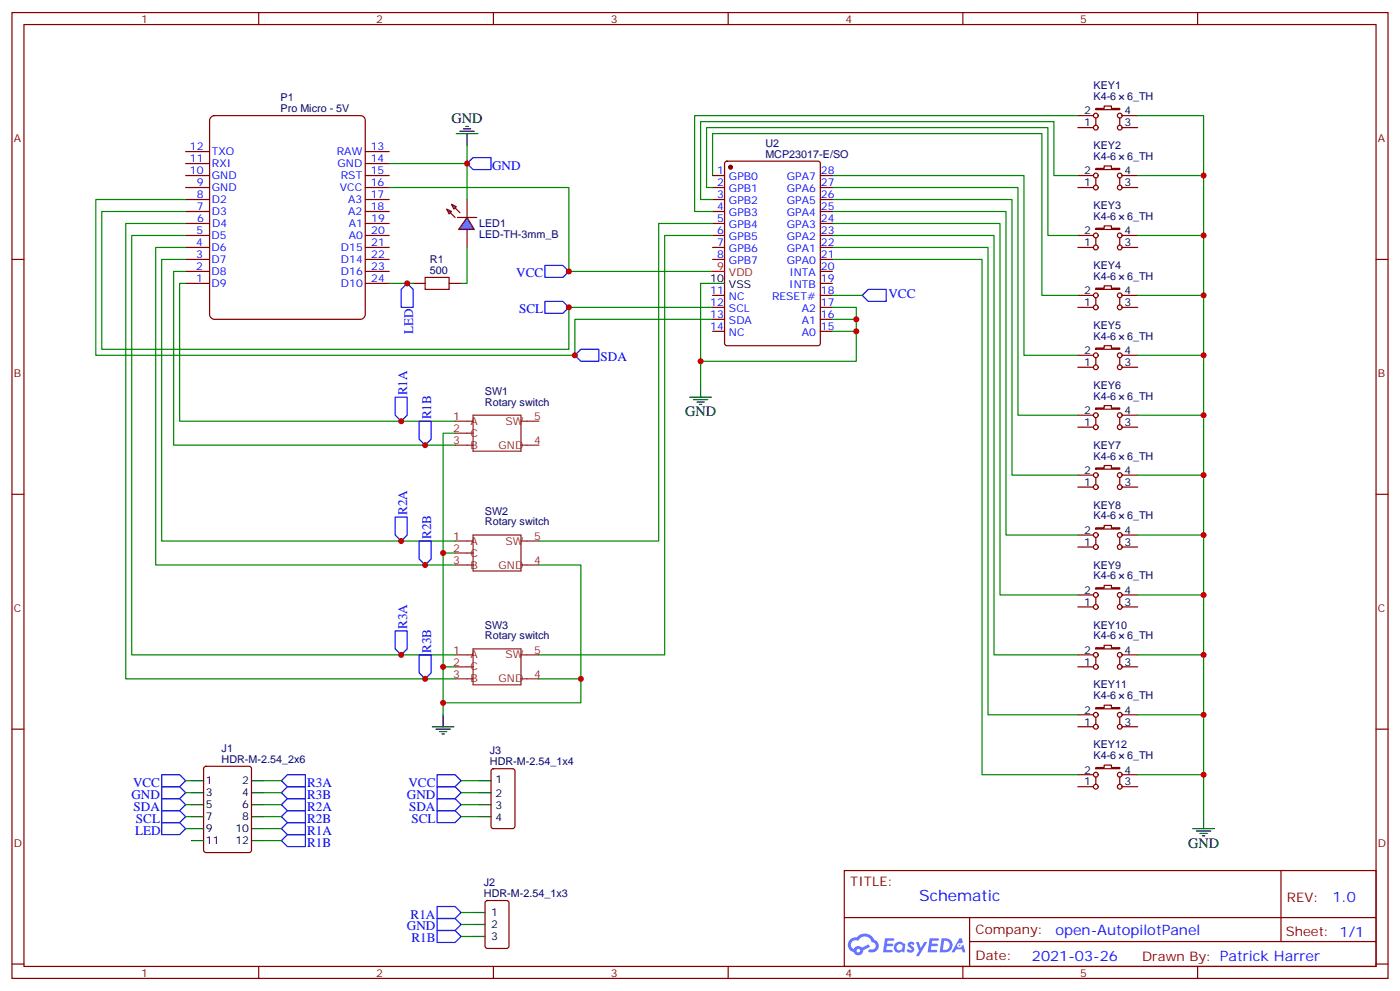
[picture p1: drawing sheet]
<svg xmlns="http://www.w3.org/2000/svg" width="412mm" height="292mm" viewBox="0 0 412 292" stroke-linecap="round" stroke-linejoin="round" font-family="sans-serif">
<g fill="none" stroke="#870000" stroke-width=".35">
<path d="M3.5 3.7h405.4v284.3h-405.4zM7.1 7.2h398.2v277.3h-398.2zM76.2 3.7v3.5M145.3 3.7v3.5M214.5 3.7v3.5M283.6 3.7v3.5M352.8 3.7v3.5M3.5 76.4h3.6M405.3 76.4h3.6M3.5 145.5h3.6M405.3 145.5h3.6M3.5 214.7h3.6"/>
<path d="M405.3 214.7h3.6M248.7 256.3h156.6v28.2h-156.6zM377.3 256.3v20.9M248.7 270.1h156.5M285.6 277.2h119.6M285.6 270.1v14.2M3.5 283.8h3.6M76.2 284.5v3.5M145.3 284.5v3.5M214.5 284.5v3.5M283.6 284.5v3.5M352.8 284.5v3.5"/>
<path d="M405.3 283.8h3.6"/>
</g>
<g fill="#5487ff">
<path d="M267.7 277.5a1.22 1.22 0 0 1 1.7 .2l-.4 .6a.47 .47 0 0 0-.3-.4 .47 .47 0 0 0-.5 .2l.1 .2a1.14 1.14 0 0 1 .8 1.8 1.14 1.14 0 0 1-1.9 0l-.2-.2 .5-.6 .7 .5a.29 .29 0 0 0 .3-.3 .29 .29 0 0 0-.2-.3 1.04 1.04 0 0 1-.6-1.7z"/>
<path d="M260.7 276.2h2.4l.3 .2-.2 .5-1.8 .1-.1 .8h1.5l.3 .4-.3 .4h-1.6l-.2 1.1h1.7l.2 .3-.2 .3-2.6 .1z"/>
<path d="M273.8 276.2h2.4l.3 .2-.1 .5-1.8 .1-.2 .8h1.6l.3 .4-.4 .4-1.6-.1-.1 1.1 1.7 .1 .2 .3-.2 .3-2.6 .1z"/>
<path d="M282.6 276.2h.7l.3 1.3-.6 .3a.69 .69 0 0 0-1 .3 .69 .69 0 0 0 .4 .9 .69 .69 0 0 0 .9-.6l.5-.2 .6 2.2h-.8l-.2-.9h-1.8l-.5 .9h-.8z"/>
<path d="M269.8 277.3h.8l.6 1.8 1.1-1.8h.9l-2.6 4.2h-.8l.9-1.5z"/>
<path d="M277.4 276.2l-.6 4.2h1.3a2.11 2.11 0 0 0 2.5-2.1 2.11 2.11 0 0 0-2.5-2.1zM278.1 277a1.39 1.39 0 0 1 1.7 1.4 1.39 1.39 0 0 1-1.8 1.2h-.3z"/>
<path d="M263.7 277.8a1.54 1.54 0 0 0-.1 2.2 1.54 1.54 0 0 0 2.2 .1l.6 .3 .3-2.3-.2-.3h-.4a1.49 1.49 0 0 0-2.4 0zM264 278.8a.94 .94 0 0 1 1.8 0 .94 .94 0 0 1-1.8 0z"/>
<path d="M250.4 276.6a2.18 2.18 0 0 0 1.1 3.7 1.44 1.44 0 0 0 1.6 .9 1.44 1.44 0 0 0 1.2-1.4l2-1.1-.5-.7-1.9 1a1.47 1.47 0 0 0-2.4 .4 1.39 1.39 0 0 1-.7-1.9 1.39 1.39 0 0 1 2-.5 2.12 2.12 0 0 1 2.2-1.3 2.12 2.12 0 0 1 1.9 1.7 1.14 1.14 0 0 1 1.1 1.4 1.14 1.14 0 0 1-1.7 .7 .43 .43 0 0 0-.5 .4 .43 .43 0 0 0 .4 .5 1.98 1.98 0 0 0 2.5-1.2 1.98 1.98 0 0 0-1.2-2.6 3.1 3.1 0 0 0-5.3-.6l-.9 .1zM252.3 279.9a.55 .55 0 0 1 1.1 0 .55 .55 0 0 1-1.1 0z"/>
<circle cx="282.6" cy="278.3" r=".26"/>
</g>
<path d="M62.1 34.6l1-.6h43.1a1.41 1.41 0 0 1 1.4 1.5v57.1a1.51 1.51 0 0 1-1.4 1.4h-43.1a1.51 1.51 0 0 1-1.4-1.4v-57.1z" fill="#fff" stroke="#800000" stroke-width=".35"/>
<g fill="none" stroke="#870000" stroke-width=".35">
<path d="M317.5 37.6h4.6M317.5 34h4.6M322.8 31.9h2.5v-.7h2.1v.7h2.4v.4h-7zM322.8 34.7v2.2M329.8 34.7v2.2M330.6 37.6h4.5M330.6 34h4.5M54.7 58.7h7M54.7 55.2h7M54.7 51.7h7M54.7 48.2h7M54.7 44.6h7"/>
<path d="M107.6 58.7h7.1M107.6 55.2h7.1M107.6 51.7h7.1M107.6 48.2h7.1M107.6 44.6h7.1M137.6 58.7v5.3M209.9 58.7h3.5M209.9 55.2h3.5M209.9 51.7h3.5M213.7 47.7l.4-.3h26.8l.7 .5 .1 53.2-.5 .6-27.1 .1-.6-.5-.1-53.1zM241.7 58.7h3.5M241.7 55.2h3.5"/>
<path d="M241.7 51.7h3.5M317.5 55.2h4.6M317.5 51.7h4.6M322.8 49.6h2.5v-.7h2.1v.7h2.4v.3h-7zM322.8 52.4v2.1M329.8 52.4v2.1M330.6 55.2h4.5M330.6 51.7h4.5M54.7 79.9h7M54.7 76.4h7M54.7 72.8h7M54.7 69.3h7"/>
<path d="M54.7 65.8h7M54.7 62.3h7M107.6 79.9h7.1M107.6 76.4h7.1M107.6 72.8h7.1M107.6 69.3h7.1M107.6 65.8h7.1M107.6 62.3h7.1M137.6 67.6v5.2M209.9 76.4h3.5M209.9 72.8h3.5M209.9 69.3h3.5"/>
<path d="M209.9 65.8h3.5M209.9 62.3h3.5M241.7 79.9h3.5M241.7 76.4h3.5M241.7 72.8h3.5M241.7 69.3h3.5M241.7 65.8h3.5M241.7 62.3h3.5M317.5 72.8h4.6M317.5 69.3h4.6M322.8 67.2h2.5v-.7h2.1v.7h2.4v.4h-7zM322.8 70v2.1"/>
<path d="M329.8 70v2.1M330.6 72.8h4.5M330.6 69.3h4.5M54.7 83.4h7M107.6 83.4h7.1M209.9 90.5h3.5M209.9 87h3.5M209.9 94h3.5M209.9 97.5h3.5M241.7 83.4h3.5M241.7 90.5h3.5M241.7 87h3.5"/>
<path d="M241.7 94h3.5M241.7 97.5h3.5M317.5 90.5h4.6M317.5 87h4.6M322.8 84.8h2.5v-.7h2.1v.7h2.4v.4h-7zM322.8 87.7v2.1M329.8 87.7v2.1M330.6 90.5h4.5M330.6 87h4.5M317.5 108.1h4.6M317.5 104.6h4.6M322.8 102.5h2.5v-.7h2.1v.7h2.4v.3h-7z"/>
<path d="M322.8 105.3v2.1M329.8 105.3v2.1M330.6 108.1h4.5M330.6 104.6h4.5M317.5 125.8h4.6M317.5 122.2h4.6M317.5 139.9h4.6M322.8 120.1h2.5v-.7h2.1v.7h2.4v.4h-7zM322.8 137.8h2.5v-.7h2.1v.7h2.4v.3h-7zM322.8 122.9v2.2M329.8 122.9v2.2M330.6 125.8h4.5"/>
<path d="M330.6 122.2h4.5M330.6 139.9h4.5M317.5 143.4h4.6M317.5 157.5h4.6M322.8 155.4h2.5v-.7h2.1v.7h2.4v.4h-7zM322.8 140.6v2.1M322.8 158.2v2.1M329.8 140.6v2.1M329.8 158.2v2.1M330.6 143.4h4.5M330.6 157.5h4.5M317.5 161h4.6"/>
<path d="M317.5 178.7h4.6M317.5 175.2h4.6M322.8 173h2.5v-.7h2.1v.7h2.4v.4h-7zM322.8 175.9v2.1M329.8 175.9v2.1M330.6 161h4.5M330.6 178.7h4.5M330.6 175.2h4.5M317.5 196.3h4.6M317.5 192.8h4.6M322.8 190.7h2.5v-.7h2.1v.7h2.4v.3h-7zM322.8 193.5v2.1"/>
<path d="M329.8 193.5v2.1M330.6 196.3h4.5M330.6 192.8h4.5M317.5 214h4.6M317.5 210.4h4.6M322.8 208.3h2.5v-.7h2.1v.7h2.4v.4h-7zM322.8 211.1v2.2M329.8 211.1v2.2M330.6 214h4.5M330.6 210.4h4.5M60.2 225.8l.5-.2h12.7l.6 .4 .1 24.3-.5 .6-12.9 .1-.7-.5v-24.2zM144.9 226.5l.4-.2h5.7l.6 .4 .1 16.5-.5 .7h-5.9l-.6-.4-.1-16.5z"/>
<path d="M317.5 231.6h4.6M317.5 228.1h4.6M322.8 226h2.5v-.8h2.1v.8h2.4v.3h-7zM322.8 228.8v2.1M329.8 228.8v2.1M330.6 231.6h4.5M330.6 228.1h4.5M143.1 265.3l.5-.2h5.6l.7 .4v13l-.4 .7h-5.9l-.7-.4v-13z"/>
<circle cx="322.8" cy="34" r=".71"/>
<circle cx="322.8" cy="37.6" r=".71"/>
<circle cx="329.8" cy="34" r=".71"/>
<circle cx="329.8" cy="37.6" r=".71"/>
<circle cx="322.8" cy="55.2" r=".71"/>
<circle cx="322.8" cy="51.7" r=".71"/>
<circle cx="329.8" cy="55.2" r=".71"/>
<circle cx="329.8" cy="51.7" r=".71"/>
<circle cx="322.8" cy="72.8" r=".71"/>
<circle cx="322.8" cy="69.3" r=".71"/>
<circle cx="329.8" cy="72.8" r=".71"/>
<circle cx="329.8" cy="69.3" r=".71"/>
<circle cx="322.8" cy="90.5" r=".71"/>
<circle cx="322.8" cy="87" r=".71"/>
<circle cx="329.8" cy="90.5" r=".71"/>
<circle cx="329.8" cy="87" r=".71"/>
<circle cx="322.8" cy="108.1" r=".71"/>
<circle cx="322.8" cy="104.6" r=".71"/>
<circle cx="329.8" cy="108.1" r=".71"/>
<circle cx="329.8" cy="104.6" r=".71"/>
<circle cx="322.8" cy="125.8" r=".71"/>
<circle cx="322.8" cy="139.9" r=".71"/>
<circle cx="322.8" cy="122.2" r=".71"/>
<circle cx="329.8" cy="125.8" r=".71"/>
<circle cx="329.8" cy="139.9" r=".71"/>
<circle cx="329.8" cy="122.2" r=".71"/>
<circle cx="322.8" cy="157.5" r=".71"/>
<circle cx="322.8" cy="143.4" r=".71"/>
<circle cx="329.8" cy="157.5" r=".71"/>
<circle cx="329.8" cy="143.4" r=".71"/>
<circle cx="322.8" cy="175.2" r=".71"/>
<circle cx="322.8" cy="161" r=".71"/>
<circle cx="322.8" cy="178.7" r=".71"/>
<circle cx="329.8" cy="178.7" r=".71"/>
<circle cx="329.8" cy="161" r=".71"/>
<circle cx="329.8" cy="175.2" r=".71"/>
<circle cx="322.8" cy="192.8" r=".71"/>
<circle cx="322.8" cy="196.3" r=".71"/>
<circle cx="329.8" cy="192.8" r=".71"/>
<circle cx="329.8" cy="196.3" r=".71"/>
<circle cx="322.8" cy="214" r=".71"/>
<circle cx="322.8" cy="210.4" r=".71"/>
<circle cx="329.8" cy="210.4" r=".71"/>
<circle cx="329.8" cy="214" r=".71"/>
<circle cx="322.8" cy="228.1" r=".71"/>
<circle cx="322.8" cy="231.6" r=".71"/>
<circle cx="329.8" cy="231.6" r=".71"/>
<circle cx="329.8" cy="228.1" r=".71"/>
</g>
<g fill="none" stroke="#8c2424" stroke-width=".35">
<path d="M134.1 124h5.2M134.1 127.5h5.2M134.1 131.1h5.2M139.3 122.2h14.2v10.6h-14.2zM153.5 124h5.2M153.5 131.1h5.2M134.1 159.3h5.2M139.3 157.5h14.2v10.6h-14.2zM153.5 159.3h5.2M134.1 162.8h5.2M134.1 166.3h5.2M153.5 166.3h5.2"/>
<path d="M134.1 192.8h5.2M134.1 196.3h5.2M134.1 199.8h5.2M139.3 191h14.2v10.6h-14.2zM153.5 192.8h5.2M153.5 199.8h5.2"/>
</g>
<g fill="none" stroke="#008700" stroke-width=".35">
<path d="M317.5 34h-112.9v28.3h5.3M335.1 34h19.4v206.4M54.7 58.7h-26.5v45.9h141.1v-10.6h40.6M114.7 55.2h52.9v24.7h42.3M209.9 51.7v-12.4h97v47.7h10.6M209.9 55.2h-1.8v-17.6h100.6v31.7h8.8M245.2 51.7h56.4v52.9h15.9M245.2 55.2h54.7v67h17.6M245.2 58.7h52.9v81.2h19.4M317.5 51.7h-7.1v-15.9h-104v22.9h3.5M335.1 51.7h19.4M54.7 62.3h-24.7v40.5h137.6v-12.3h42.3"/>
<path d="M54.7 65.8h-17.7v134h97.1M54.7 69.3h-15.9v123.5h95.3M54.7 72.8h-8.8v93.5h88.2M54.7 76.4h-7.1v82.9h86.5M54.7 79.9h-3.5v51.2h82.9M209.9 65.8h-15.9v93.5h-35.3M209.9 69.3h-14.1v123.5h-37.1M245.2 62.3h51.1v95.2h21.2M245.2 65.8h49.4v109.4h22.9M245.2 69.3h47.6v123.5h24.7M245.2 72.8h45.8v137.6h26.5M245.2 76.4h44.1v151.7h28.2"/>
<path d="M335.1 69.3h19.4M54.7 83.4h-1.8v40.6h81.2M209.9 83.4h-3.5v30M245.2 90.5h7v15.9h-45.8M245.2 94h7M245.2 97.5h7M335.1 87h19.4M335.1 104.6h19.4M134.1 127.5h-3.6v35.3M335.1 122.2h19.4M335.1 139.9h19.4M335.1 157.5h19.4"/>
<path d="M134.1 162.8h-3.6v47.6M158.7 166.3h12.4v40.6h-40.6M335.1 175.2h19.4M130.5 196.3h3.6M158.7 199.8h12.4M335.1 192.8h19.4M335.1 210.4h19.4M54.7 229.8h1.7M54.7 233.4h1.7M54.7 236.9h1.7M77.6 229.8h5.3M77.6 233.4h5.3"/>
<path d="M77.6 236.9h5.3M135.8 229.8h5.3M135.8 233.4h5.3M135.8 236.9h5.3M335.1 228.1h19.4M54.7 240.4h1.7M77.6 240.4h5.3M77.6 243.9h5.3M77.6 247.5h5.3M135.8 240.4h5.3M135.8 268.6h3.5M135.8 272.2h3.5"/>
<path d="M135.8 275.7h3.5"/>
</g>
<g fill="none" stroke="#000" stroke-width=".35">
<path d="M134.4 39.3h6.4M135.5 38.6h4.2M136.5 37.9h2.1M137.2 37.2h.7M137.6 39.3v3.6M209.9 83.4h3.5M203.2 116.9h6.3M204.3 117.7h4.2M205.3 118.4h2.1M206 119.1h.7M206.4 113.4v3.5M127.4 214h6.3"/>
<path d="M128.4 214.7h4.2M129.5 215.4h2.1M130.2 216.1h.7M130.5 210.4v3.6M56.4 229.8h3.6M56.4 233.4h3.6M56.4 236.9h3.6M74.1 229.8h3.5M74.1 233.4h3.5M74.1 236.9h3.5M141.1 229.8h3.5M141.1 233.4h3.5"/>
<path d="M141.1 236.9h3.5M56.4 243.9h3.6M56.4 240.4h3.6M56.4 247.5h3.6M74.1 243.9h3.5M74.1 240.4h3.5M74.1 247.5h3.5M141.1 240.4h3.5M351.4 243.9h6.3M352.4 244.7h4.3M353.5 245.4h2.1M354.2 246.1h.7"/>
<path d="M354.5 240.4v3.5M139.3 275.7h3.6M139.3 268.6h3.6M139.3 272.2h3.6"/>
</g>
<circle cx="215.2" cy="49.2" r=".53" fill="#870000" stroke="#870000" stroke-width=".35"/>
<path d="M209.9 79.9h3.5" fill="none" stroke="#f00" stroke-width=".35"/>
<g fill="none" stroke="#00f" stroke-width=".35">
<path d="M139.3 46.4h5.3v3.5h-5.3l-1.7-1.7zM160.5 78.1h5.3l1.8 1.8-1.8 1.8h-5.3zM160.5 88.7h5.3l1.8 1.8-1.8 1.8h-5.3zM116.4 116.9h3.5v5.3l-1.7 1.8-1.8-1.8zM171.1 102.8h5.3v3.6h-5.3l-1.8-1.8zM123.5 124h3.5v5.3l-1.8 1.8-1.7-1.8zM47.6 228.1h5.3l1.8 1.7-1.8 1.8h-5.3zM47.6 231.6h5.3l1.8 1.8-1.8 1.7h-5.3zM47.6 235.1h5.3l1.8 1.8-1.8 1.8h-5.3zM47.6 238.7h5.3l1.8 1.7-1.8 1.8h-5.3zM84.7 228.1h5.3v3.5h-5.3l-1.8-1.8zM84.7 231.6h5.3v3.5h-5.3l-1.8-1.7z"/>
<path d="M84.7 235.1h5.3v3.6h-5.3l-1.8-1.8zM84.7 238.7h5.3v3.5h-5.3l-1.8-1.8zM128.8 238.7h5.3l1.7 1.7-1.7 1.8h-5.3zM128.8 235.1h5.3l1.7 1.8-1.7 1.8h-5.3zM128.8 231.6h5.3l1.7 1.8-1.7 1.7h-5.3zM128.8 228.1h5.3l1.7 1.7-1.7 1.8h-5.3zM84.7 242.2h5.3v3.5h-5.3l-1.8-1.8zM84.7 245.7h5.3v3.5h-5.3l-1.8-1.7zM128.8 273.9h5.3l1.7 1.8-1.7 1.8h-5.3zM128.8 270.4h5.3l1.7 1.8-1.7 1.7h-5.3zM128.8 266.9h5.3l1.7 1.7-1.7 1.8h-5.3z"/>
</g>
<g fill="#09f" stroke="#870000" stroke-width=".35">
<path d="M133 60.1l1.4 .8-.7 .7z"/>
<path d="M131.6 61.6l1.4 .7-.7 .7z"/>
</g>
<g fill="#870000" stroke="#870000" stroke-width=".35">
<path d="M134.1 61.2l1.4 1.4z"/>
<path d="M132.6 62.6l1.5 1.4z"/>
</g>
<path d="M134.8 64h5.6z" fill="#f00" stroke="#870000" stroke-width=".35"/>
<path d="M137.6 64l2.1 3.6h-4.6z" fill="#09f" stroke="#870000" stroke-width=".35"/>
<path d="M125.2 81.7h7.1v3.5h-7.1z" fill="none" stroke="#a10000" stroke-width=".35"/>
<path d="M121.7 83.4h3.5M132.3 83.4h3.5" fill="none" stroke="#870000" stroke-width=".35"/>
<path d="M114.7 48.2h22.9M137.6 42.9v15.8M137.6 72.8v10.6h-1.8M114.7 83.4h7M245.2 87h8.8M54.7 243.9h1.7" fill="none" stroke="#008700" stroke-width=".35"/>
<path d="M119.9 83.4l1.8 1.8v5.3h-3.5v-5.3zM254 87l1.8-1.8h5.3v3.5h-5.3zM116.4 152.2h3.5v5.3l-1.7 1.8-1.8-1.8zM123.5 159.3h3.5v5.3l-1.8 1.7-1.7-1.7zM116.4 185.7h3.5v5.3l-1.7 1.8-1.8-1.8zM123.5 192.8h3.5v5.3l-1.8 1.7-1.7-1.7zM47.6 242.2h5.3l1.8 1.7-1.8 1.8h-5.3z" fill="none" stroke="#00f" stroke-width=".35"/>
<g fill="#c00">
<circle cx="171.1" cy="199.8" r=".88"/>
<circle cx="130.5" cy="206.9" r=".88"/>
<circle cx="130.5" cy="162.8" r=".88"/>
<circle cx="130.5" cy="196.3" r=".88"/>
<circle cx="354.5" cy="51.7" r=".88"/>
<circle cx="354.5" cy="69.3" r=".88"/>
<circle cx="354.5" cy="87" r=".88"/>
<circle cx="354.5" cy="104.6" r=".88"/>
<circle cx="354.5" cy="122.2" r=".88"/>
<circle cx="354.5" cy="139.9" r=".88"/>
<circle cx="354.5" cy="157.5" r=".88"/>
<circle cx="354.5" cy="175.2" r=".88"/>
<circle cx="354.5" cy="192.8" r=".88"/>
<circle cx="354.5" cy="210.4" r=".88"/>
<circle cx="354.5" cy="228.1" r=".88"/>
<circle cx="206.4" cy="106.4" r=".88"/>
<circle cx="252.2" cy="94" r=".88"/>
<circle cx="252.2" cy="97.5" r=".88"/>
<circle cx="167.6" cy="90.5" r=".88"/>
<circle cx="169.3" cy="104.6" r=".88"/>
<circle cx="167.6" cy="79.9" r=".88"/>
<circle cx="137.6" cy="48.2" r=".88"/>
<circle cx="119.9" cy="83.4" r=".88"/>
<circle cx="125.2" cy="131.1" r=".88"/>
<circle cx="118.2" cy="124" r=".88"/>
<circle cx="125.2" cy="166.3" r=".88"/>
<circle cx="118.2" cy="159.3" r=".88"/>
<circle cx="125.2" cy="199.8" r=".88"/>
<circle cx="118.2" cy="192.8" r=".88"/>
</g>
<text font-size="4.6" fill="#00f" x="270.8" y="265.3">Schematic</text>
<g font-size="4.2">
<text x="133" y="36.1">GND</text>
<text x="201.8" y="122.6">GND</text>
<text x="350" y="249.6">GND</text>
</g>
<g font-size="4.2" fill="#00f">
<text x="392.5" y="265.6">1.0</text>
<text x="310.9" y="275.1">open-AutopilotPanel</text>
<text x="304" y="282.9">2021-03-26</text>
</g>
<g font-size="3.9" fill="#00f">
<text x="144.9" y="49.9">GND</text>
<text x="152.1" y="81.7">VCC</text>
<text x="261.7" y="87.8">VCC</text>
<text x="152.9" y="92.3">SCL</text>
<text x="121.7" y="98.3" transform="rotate(-90 121.7 98.3)">LED</text>
<text x="176.9" y="106.4">SDA</text>
<text x="119.9" y="116.4" transform="rotate(-90 119.9 116.4)">R1A</text>
<text x="127" y="123.5" transform="rotate(-90 127 123.5)">R1B</text>
<text x="119.9" y="151.7" transform="rotate(-90 119.9 151.7)">R2A</text>
<text x="127" y="158.8" transform="rotate(-90 127 158.8)">R2B</text>
<text x="119.9" y="185.2" transform="rotate(-90 119.9 185.2)">R3A</text>
<text x="127" y="192.3" transform="rotate(-90 127 192.3)">R3B</text>
<text x="39.2" y="231.6">VCC</text>
<text x="90.5" y="231.6">R3A</text>
<text x="120.3" y="231.6">VCC</text>
<text x="38.7" y="235.1">GND</text>
<text x="39.4" y="238.7">SDA</text>
<text x="90.5" y="235.1">R3B</text>
<text x="90.5" y="238.7">R2A</text>
<text x="119.9" y="235.1">GND</text>
<text x="120.5" y="238.7">SDA</text>
<text x="39.8" y="245.7">LED</text>
<text x="40" y="242.2">SCL</text>
<text x="90.5" y="242.2">R2B</text>
<text x="90.5" y="245.7">R1A</text>
<text x="121.2" y="242.2">SCL</text>
<text x="90.5" y="249.2">R1B</text>
<text x="119.9" y="273.9">GND</text>
<text x="120.9" y="270.4">R1A</text>
<text x="121.2" y="277.5">R1B</text>
</g>
<g font-size="3.9" fill="#800">
<text x="250.5" y="260.9">TITLE:</text>
<text x="379.1" y="265.6">REV:</text>
<text x="287.4" y="275.1">Company:</text>
<text x="378.7" y="275.7">Sheet: 1/1</text>
<text x="287.4" y="282.8">Date:</text>
<text x="336.4" y="282.8">Drawn By: Patrick Harrer</text>
</g>
<g font-size="3.2" fill="#800">
<text x="41.6" y="6.7">1</text>
<text x="110.8" y="6.7">2</text>
<text x="179.9" y="6.7">3</text>
<text x="249.1" y="6.7">4</text>
<text x="318.2" y="6.7">5</text>
<text x="4.1" y="41.8">A</text>
<text x="405.9" y="41.8">A</text>
<text x="4.1" y="110.9">B</text>
<text x="405.9" y="110.9">B</text>
<text x="4.1" y="180.1">C</text>
<text x="405.9" y="180.1">C</text>
<text x="4.1" y="249.2">D</text>
<text x="405.9" y="249.2">D</text>
<text x="41.6" y="287.5">1</text>
<text x="110.8" y="287.5">2</text>
<text x="179.9" y="287.5">3</text>
<text x="249.1" y="287.5">4</text>
<text x="318.2" y="287.5">5</text>
</g>
<g font-size="3.2" fill="#000080">
<text x="82.7" y="29.8">P1</text>
<text x="322.1" y="29.5">K4-6</text>
<text x="322.1" y="26.3">KEY1</text>
<text x="332" y="29.5">6_TH</text>
<text x="82.6" y="33">Pro Micro - 5V</text>
<text x="225.4" y="46.4">MCP23017-E/SO</text>
<text x="225.4" y="43.2">U2</text>
<text x="322.1" y="47.1">K4-6</text>
<text x="322.1" y="43.9">KEY2</text>
<text x="332" y="47.1">6_TH</text>
<text x="322.1" y="64.7">K4-6</text>
<text x="322.1" y="61.6">KEY3</text>
<text x="332" y="64.7">6_TH</text>
<text x="141.1" y="70.1">LED-TH-3mm_B</text>
<text x="141.1" y="67">LED1</text>
<text x="126.7" y="77.4">R1</text>
<text x="126.7" y="80.6">500</text>
<text x="322.1" y="82.4">K4-6</text>
<text x="322.1" y="79.2">KEY4</text>
<text x="332" y="82.4">6_TH</text>
<text x="322.1" y="100">K4-6</text>
<text x="322.1" y="96.8">KEY5</text>
<text x="332" y="100">6_TH</text>
<text x="142.8" y="119.4">Rotary switch</text>
<text x="142.8" y="116.2">SW1</text>
<text x="322.1" y="117.7">K4-6</text>
<text x="322.1" y="114.5">KEY6</text>
<text x="332" y="117.7">6_TH</text>
<text x="322.1" y="135.3">K4-6</text>
<text x="322.1" y="132.1">KEY7</text>
<text x="332" y="135.3">6_TH</text>
<text x="322.1" y="149.8">KEY8</text>
<text x="142.8" y="154.7">Rotary switch</text>
<text x="142.8" y="151.5">SW2</text>
<text x="322.1" y="152.9">K4-6</text>
<text x="332" y="152.9">6_TH</text>
<text x="322.1" y="167.4">KEY9</text>
<text x="322.1" y="170.6">K4-6</text>
<text x="332" y="170.6">6_TH</text>
<text x="142.8" y="185">SW3</text>
<text x="322.1" y="185">KEY10</text>
<text x="142.8" y="188.2">Rotary switch</text>
<text x="322.1" y="188.2">K4-6</text>
<text x="332" y="188.2">6_TH</text>
<text x="322.1" y="202.7">KEY11</text>
<text x="322.1" y="205.8">K4-6</text>
<text x="332" y="205.8">6_TH</text>
<text x="65.3" y="221.4">J1</text>
<text x="322.1" y="220.3">KEY12</text>
<text x="65.3" y="224.5">HDR-M-2.54_2x6</text>
<text x="144.3" y="225.2">HDR-M-2.54_1x4</text>
<text x="144.3" y="222.1">J3</text>
<text x="322.1" y="223.5">K4-6</text>
<text x="332" y="223.5">6_TH</text>
<text x="142.5" y="260.9">J2</text>
<text x="142.5" y="264.1">HDR-M-2.54_1x3</text>
</g>
<g font-size="3.2">
<text x="319.4" y="33.7">2</text>
<text x="331.3" y="33.7">4</text>
<text x="319.4" y="37.2">1</text>
<text x="331.3" y="37.2">3</text>
<text x="319.4" y="51.3">2</text>
<text x="331.3" y="51.3">4</text>
<text x="319.4" y="54.9">1</text>
<text x="331.3" y="54.9">3</text>
<text x="319.4" y="69">2</text>
<text x="331.3" y="69">4</text>
<text x="319.4" y="72.5">1</text>
<text x="331.3" y="72.5">3</text>
<text x="209.2" y="83.1">10</text>
<text x="214.7" y="84.8">VSS</text>
<text x="319.4" y="86.6">2</text>
<text x="331.3" y="86.6">4</text>
<text x="319.4" y="90.1">1</text>
<text x="331.3" y="90.1">3</text>
<text x="319.4" y="107.8">1</text>
<text x="319.4" y="104.2">2</text>
<text x="331.3" y="107.8">3</text>
<text x="331.3" y="104.2">4</text>
<text x="319.4" y="125.4">1</text>
<text x="319.4" y="121.9">2</text>
<text x="331.3" y="125.4">3</text>
<text x="331.3" y="121.9">4</text>
<text x="319.4" y="143.1">1</text>
<text x="319.4" y="139.5">2</text>
<text x="331.3" y="143.1">3</text>
<text x="331.3" y="139.5">4</text>
<text x="319.4" y="160.7">1</text>
<text x="319.4" y="157.2">2</text>
<text x="331.3" y="160.7">3</text>
<text x="331.3" y="157.2">4</text>
<text x="319.4" y="178.3">1</text>
<text x="319.4" y="174.8">2</text>
<text x="331.3" y="178.3">3</text>
<text x="331.3" y="174.8">4</text>
<text x="319.4" y="196">1</text>
<text x="319.4" y="192.4">2</text>
<text x="331.3" y="196">3</text>
<text x="331.3" y="192.4">4</text>
<text x="319.4" y="213.6">1</text>
<text x="319.4" y="210.1">2</text>
<text x="331.3" y="213.6">3</text>
<text x="331.3" y="210.1">4</text>
<text x="319.4" y="227.7">2</text>
<text x="331.3" y="227.7">4</text>
<text x="60.7" y="230.9">1</text>
<text x="71.4" y="230.9">2</text>
<text x="145.9" y="230.5">1</text>
<text x="319.4" y="231.2">1</text>
<text x="331.3" y="231.2">3</text>
<text x="60.7" y="234.4">3</text>
<text x="60.7" y="237.9">5</text>
<text x="71.4" y="234.4">4</text>
<text x="71.4" y="237.9">6</text>
<text x="145.9" y="234.8">2</text>
<text x="145.9" y="238.3">3</text>
<text x="60.7" y="241.5">7</text>
<text x="60.7" y="245">9</text>
<text x="69.3" y="245">10</text>
<text x="71.4" y="241.5">8</text>
<text x="145.9" y="241.8">4</text>
<text x="60.7" y="248.5">11</text>
<text x="69.3" y="248.5">12</text>
<text x="144.6" y="269.7">1</text>
<text x="144.6" y="273.2">2</text>
<text x="144.6" y="276.8">3</text>
</g>
<g font-size="3.2" fill="#00f">
<text x="55.9" y="47.8">11</text>
<text x="55.9" y="44.3">12</text>
<text x="62.4" y="45.7">TXO</text>
<text x="99.2" y="45.6">RAW</text>
<text x="109.2" y="44.2">13</text>
<text x="109.2" y="47.8">14</text>
<text x="55.9" y="51.3">10</text>
<text x="62.4" y="52.7">GND</text>
<text x="62.4" y="49.2">RXI</text>
<text x="99.4" y="49.2">GND</text>
<text x="100.4" y="52.7">RST</text>
<text x="109.2" y="51.3">15</text>
<text x="211.2" y="51.3">1</text>
<text x="214.7" y="53.1">GPB0</text>
<text x="231.8" y="53.1">GPA7</text>
<text x="241.8" y="51.3">28</text>
<text x="58" y="58.4">8</text>
<text x="58" y="54.9">9</text>
<text x="62.4" y="59.8">D2</text>
<text x="62.4" y="56.3">GND</text>
<text x="100.1" y="56.2">VCC</text>
<text x="102.5" y="59.8">A3</text>
<text x="109.2" y="54.8">16</text>
<text x="109.2" y="58.3">17</text>
<text x="211.2" y="54.9">2</text>
<text x="211.2" y="58.4">3</text>
<text x="214.7" y="56.6">GPB1</text>
<text x="231.8" y="56.6">GPA6</text>
<text x="241.8" y="58.4">26</text>
<text x="241.8" y="54.9">27</text>
<text x="58" y="61.9">7</text>
<text x="58.1" y="65.4">6</text>
<text x="62.4" y="63.3">D3</text>
<text x="102.5" y="63.3">A2</text>
<text x="109.2" y="61.9">18</text>
<text x="109.4" y="65.4">19</text>
<text x="211.2" y="61.9">4</text>
<text x="211.2" y="65.4">5</text>
<text x="214.7" y="60.1">GPB2</text>
<text x="214.7" y="63.7">GPB3</text>
<text x="231.8" y="63.7">GPA4</text>
<text x="231.8" y="60.1">GPA5</text>
<text x="241.8" y="65.4">24</text>
<text x="241.8" y="61.9">25</text>
<text x="57.8" y="69">5</text>
<text x="62.3" y="70.4">D5</text>
<text x="62.5" y="66.8">D4</text>
<text x="102.7" y="66.9">A1</text>
<text x="102.7" y="70.4">A0</text>
<text x="109.4" y="69">20</text>
<text x="211.2" y="69">6</text>
<text x="214.7" y="67.2">GPB4</text>
<text x="214.7" y="70.7">GPB5</text>
<text x="231.8" y="70.7">GPA2</text>
<text x="231.8" y="67.2">GPA3</text>
<text x="241.8" y="69">23</text>
<text x="57.8" y="76">3</text>
<text x="57.8" y="72.5">4</text>
<text x="62.3" y="77.4">D7</text>
<text x="62.3" y="73.9">D6</text>
<text x="100.4" y="73.9">D15</text>
<text x="100.4" y="77.4">D14</text>
<text x="109.4" y="72.5">21</text>
<text x="109.4" y="76">22</text>
<text x="211.2" y="72.5">7</text>
<text x="211.2" y="76">8</text>
<text x="214.7" y="74.3">GPB6</text>
<text x="214.7" y="77.8">GPB7</text>
<text x="231.8" y="77.8">GPA0</text>
<text x="231.8" y="74.3">GPA1</text>
<text x="241.8" y="76">21</text>
<text x="241.8" y="72.5">22</text>
<text x="57.8" y="83.1">1</text>
<text x="57.8" y="79.5">2</text>
<text x="62.3" y="80.9">D8</text>
<text x="100.4" y="81">D16</text>
<text x="109.4" y="79.6">23</text>
<text x="109.4" y="83.1">24</text>
<text x="232.5" y="81.3">INTA</text>
<text x="241.8" y="83.1">19</text>
<text x="241.8" y="79.6">20</text>
<text x="62.3" y="84.5">D9</text>
<text x="100.4" y="84.5">D10</text>
<text x="209.2" y="86.6">11</text>
<text x="214.7" y="88.4">NC</text>
<text x="227.4" y="88.4">RESET#</text>
<text x="232.5" y="84.8">INTB</text>
<text x="241.8" y="86.6">18</text>
<text x="209.2" y="90.1">12</text>
<text x="209.2" y="93.7">13</text>
<text x="214.7" y="91.9">SCL</text>
<text x="214.7" y="95.4">SDA</text>
<text x="236.2" y="95.4">A1</text>
<text x="236.2" y="91.9">A2</text>
<text x="241.8" y="93.7">16</text>
<text x="241.8" y="90.1">17</text>
<text x="209.2" y="97.2">14</text>
<text x="214.7" y="99">NC</text>
<text x="236.2" y="99">A0</text>
<text x="241.8" y="97.2">15</text>
</g>
<g font-size="3.2" fill="#f00">
<text x="211.2" y="79.6">9</text>
<text x="214.7" y="81.3">VDD</text>
</g>
<g font-size="3.2" fill="#8d2323">
<text x="133.5" y="123.6">1</text>
<text x="138.6" y="125.1">A</text>
<text x="148.9" y="125.1">SW</text>
<text x="157.3" y="123.6">5</text>
<text x="133.5" y="127.2">2</text>
<text x="133.5" y="130.7">3</text>
<text x="138.6" y="128.6">C</text>
<text x="157.3" y="130.7">4</text>
<text x="138.6" y="132.1">B</text>
<text x="146.9" y="132.1">GND</text>
<text x="133.5" y="158.9">1</text>
<text x="138.6" y="160.3">A</text>
<text x="148.9" y="160.3">SW</text>
<text x="157.3" y="158.9">5</text>
<text x="133.5" y="162.5">2</text>
<text x="133.5" y="166">3</text>
<text x="138.6" y="163.9">C</text>
<text x="138.6" y="167.4">B</text>
<text x="146.9" y="167.4">GND</text>
<text x="157.3" y="166">4</text>
<text x="133.5" y="192.4">1</text>
<text x="133.5" y="196">2</text>
<text x="138.6" y="193.9">A</text>
<text x="138.6" y="197.4">C</text>
<text x="148.9" y="193.9">SW</text>
<text x="157.3" y="192.4">5</text>
<text x="133.5" y="199.5">3</text>
<text x="138.6" y="200.9">B</text>
<text x="146.9" y="200.9">GND</text>
<text x="157.3" y="199.5">4</text>
</g>
</svg>
